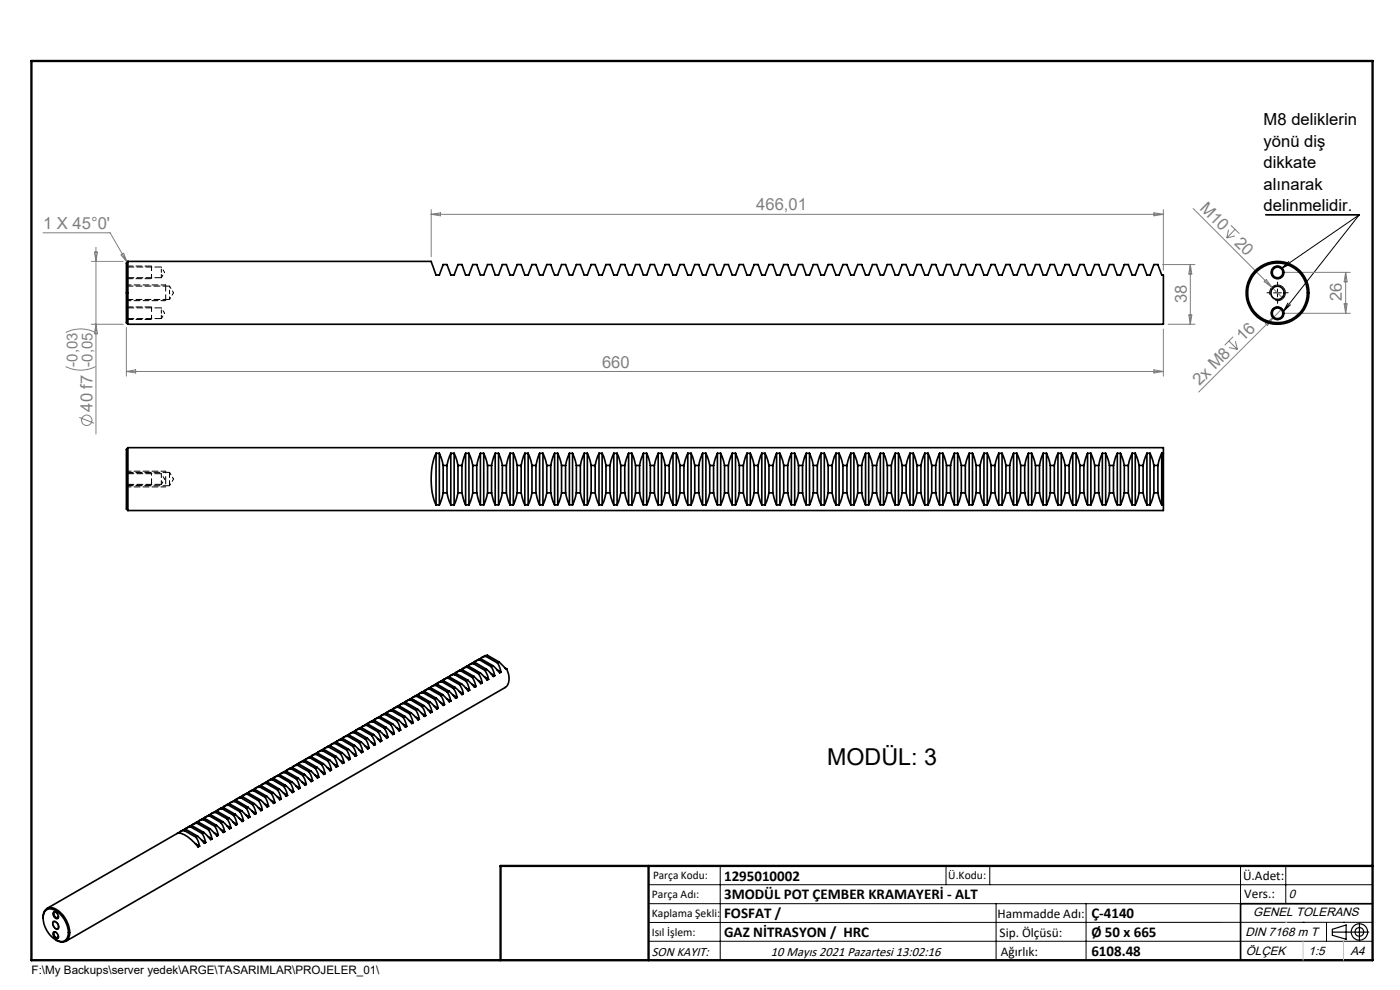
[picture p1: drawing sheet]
<svg xmlns="http://www.w3.org/2000/svg" width="297mm" height="210mm" viewBox="0 0 297 210" stroke-linecap="round" stroke-linejoin="round" font-family="sans-serif">
<g fill="none" stroke="#808080" stroke-width=".21">
<path d="M9.1 49.4h14.3l3.6 6.2M19.4 55.4h6.7M20 53.5h.7l-.3 1.9zM20.4 52.4v39.7M25.7 54.1l.5-.4 .8 1.9zM91.5 44.4v10.1M91.5 45.5h155.3M91.5 45.5l2-.4v.7zM244.8 45.1l2 .4-2 .3zM246.6 56.1h6.9M246.8 44.4v12.9M252.5 56.1v12.7"/>
<path d="M252.5 56.1l.3 2h-.6zM253.1 44.2l19.1 19.1M260.6 48.7l-.4 1.8M261.1 47.8l1.8 1.8M262 50.1l-1.8 .4M262 48.7l-1.8 1.8M268.6 59.3l1.2 1.7-1.6-1.2zM272 57.8h14.5M285.5 57.8v8.7M285.5 57.8l.3 2h-.6zM13.9 77.8a7.2 7.2 0 0 0 6.4 0M13.9 70.5a6.9 6.9 0 0 1 6.4 0"/>
<path d="M19.4 68.8h6.7M20.4 68.8l.3 2h-.7zM26.8 69.5v10.3M26.8 78.8h220M26.8 78.8l2-.4v.7zM244.8 78.4l2 .4-2 .3zM246.8 69.8v10M247.8 68.8h5.7M252.2 66.8h.6l-.3 2zM260.7 72.3l1.8 1.8M260.7 73.7l1.8 .4M261.6 71.4l-1.8 1.8"/>
<path d="M262.1 72.4l.4 1.7M268.4 68.6l1.7-1.2-1.2 1.6zM270.1 67.4l-15.8 15.8M272 65.5l-1.9 1.9M272 66.5h14.5M285.2 64.4h.6l-.3 2.1zM16.8 88.5l3.2 1.3"/>
<circle cx="18.4" cy="89.2" r="1.11"/>
</g>
<g fill="none" stroke="#000" stroke-width=".21">
<path d="M268.5 45.6h19.9M269.7 58.1a1.33 1.33 0 0 1 1.2-1.6 1.33 1.33 0 0 1 1.4 1.4 1.33 1.33 0 0 1-1.6 1.2M273.4 55.5l-1.4 1.4M273.8 56l-1.8 .9M288.4 45.6l-16.4 11.3M288.4 45.6l-16.1 20.4M269.4 62.5a1.67 1.67 0 0 1 1.5-2 1.67 1.67 0 0 1 1.8 1.8 1.67 1.67 0 0 1-2.1 1.4M269.7 66.8a1.34 1.34 0 0 1 1.2-1.7 1.34 1.34 0 0 1 1.5 1.5 1.34 1.34 0 0 1-1.7 1.2M270.2 62.1h1.7M271 61.3v1.7M273.2 64.3l-.9 1.7M273.8 64.7l-1.5 1.3"/>
<path d="M11.3 195.4a1.13 1.13 0 0 1 1 .6 1.13 1.13 0 0 1 0 1.2 1.21 1.21 0 0 1-1-1.8zM11.4 193.5a.9 .9 0 0 1 .8 .4 .9 .9 0 0 1 0 1 .97 .97 0 0 1-.8-1.4zM11.4 197.7a.9 .9 0 0 1 .8 .5 .9 .9 0 0 1 0 .9 .95 .95 0 0 1-.8-1.4zM137.6 187.7h153.6M137.6 191.7h153.6M137.6 199.7h153.6M152.8 183.7v20M200.7 183.7v4M210 183.7v4M211.3 191.7v12M230.4 191.7v12M263.2 183.7v20"/>
<path d="M272.8 183.7v8M276.4 195.6h.1M281.4 195.6v4.1M285 195.6h.1M291.2 195.6l-153.6 .1"/>
</g>
<path d="M35.1 60.5v3.3" fill="none" stroke="#000" stroke-width=".21" stroke-dasharray="1.3 .6" stroke-linecap="butt"/>
<path d="M32.1 56.5v2.6M32.1 65.2v2.6" fill="none" stroke="#000" stroke-width=".21" stroke-dasharray="1.3 .6" stroke-dashoffset=".3" stroke-linecap="butt"/>
<path d="M35.1 102.1v1.2" fill="none" stroke="#000" stroke-width=".21" stroke-dasharray="1.3 .6" stroke-dashoffset=".6" stroke-linecap="butt"/>
<path d="M35.1 99.9v1.7" fill="none" stroke="#000" stroke-width=".21" stroke-dasharray="1.3 .6" stroke-dashoffset=".8" stroke-linecap="butt"/>
<path d="M32.1 102v.9" fill="none" stroke="#000" stroke-width=".21" stroke-dasharray="1.3 .6" stroke-dashoffset=".5" stroke-linecap="butt"/>
<path d="M32.1 100.3v1.3" fill="none" stroke="#000" stroke-width=".21" stroke-dasharray="1.3 .6" stroke-dashoffset=".7" stroke-linecap="butt"/>
<g fill="none" stroke="#000" stroke-width=".25">
<path d="M282.6 197.7h7.8M282.6 197.1l3-.9v3l-3-.8zM288.4 195.8v3.8M106.2 203.7h185"/>
<circle cx="288.4" cy="197.7" r="1.74"/>
<circle cx="288.4" cy="197.7" r=".93"/>
</g>
<path d="M269.4 62.1h-.6M271 60.4v-.5M271 63.8v.6M272.7 62.1h.6" fill="none" stroke="#000" stroke-width=".21" stroke-dasharray="15.2 1.3 1.3 1.3"/>
<path d="M26.8 63.8h8.3M35.1 60.4h-8.3M35.1 99.9h-8.3M26.8 103.3h8.3" fill="none" stroke="#000" stroke-width=".21" stroke-dasharray="1.3 .6" stroke-dashoffset=".3"/>
<path d="M26.8 59.1l.2-.2M27 56.6l-.2-.2M32.1 56.4v.1M26.8 67.8l.2-.2M27 65.3l-.2-.2M32.1 65.1v.1M35.1 60.4v.1M26.8 103l.2-.3M27 100.5l-.2-.2M32.1 101.6v.4M35.1 101.6v.5" fill="none" stroke="#000" stroke-width=".21" stroke-dasharray="1.3 .6"/>
<g fill="none" stroke="#000" stroke-width=".21" stroke-dasharray="1.3 .6" stroke-dashoffset="-.1">
<path d="M26.8 59.1h5.3M27 58.9h7.2M32.1 56.4h-5.3M34.2 56.6h-7.2M26.8 63.5h9.2M26.8 67.8h5.3M27 67.6h7.2M32.1 65.1h-5.3M34.2 65.3h-7.2M36 60.7h-9.2M26.8 103h9.2M26.8 102.9h5.3"/>
<path d="M27 102.7h7.2M32.1 100.3h-5.3M34.2 100.5h-7.2M36 100.2h-9.2"/>
</g>
<g fill="none" stroke="#000" stroke-width=".35">
<path d="M27.1 55.4a1.36 1.36 0 0 0-.3 1.6v11.5l.3 .3M27.1 55.4v13.4M27.1 55.4h64.4l1 2.9h.7l.8-2.2h.8l.8 2.2h.7l.9-2.2h.8l.8 2.2h.7l.8-2.2h.8l.8 2.2h.7l.8-2.2h.9l.8 2.2h.7l.8-2.2h.8l.8 2.2h.7l.8-2.2h.9l.7 2.2h.7l.9-2.2h.8l.8 2.2h.7l.8-2.2h.8l.9 2.2h.6l.8-2.2h.9l.8 2.2h.7l.8-2.2h.8l.8 2.2h.7l.8-2.2h.9l.8 2.2h.6l.9-2.2h.8l.8 2.2h.7l.8-2.2h.8l.9 2.2h.7l.7-2.2h.9l.8 2.2h.7l.8-2.2h.8l.8 2.2h.7l.8-2.2h.9l.8 2.2h.7l.8-2.2h.8l.8 2.2h.7l.8-2.2h.8l.8 2.2h.8l.8-2.2h.8l.8 2.2h.7l.8-2.2h.8l.8 2.2h.7l.8-2.2h.9l.8 2.2h.7l.8-2.2h.8l.8 2.2h.7l.8-2.2h.9l.7 2.2h.8l.8-2.2h.8l.8 2.2h.7l.8-2.2h.9l.7 2.2h.7l.8-2.2h.9l.8 2.2h.7l.8-2.2h.8l.8 2.2h.7l.8-2.2h.9l.8 2.2h.7l.8-2.2h.8l.8 2.2h.7l.8-2.2h.8l.9 2.2h.6l.8-2.2h.9l.8 2.2h.7l.8-2.2h.8l.8 2.2h.7l.8-2.2h.9l.8 2.2h.7l.8-2.2h.8l.8 2.2h.7l.8-2.2h.8l.9 2.2h.7l.7-2.2h.9l.8 2.2h.7l.8-2.2h.8l.8 2.2h.7l.9-2.2h.8l.8 2.2h.7l.8-2.2h.8l.8 2.2h.7l.8-2.2h.9l.8 2.2h.7l.8-2.2h.8l.8 2.2h.7l.8-2.2h.9l.7 2.2h.7l.9-2.2h.8l.8 2.2h.7l.8-2.2h.8l.8 2.2h.7l.8-2.2h.9l.8 2.2h.7l.8-2.2h.8l.8 2.2h.7l.8-2.2h.9l.8 2.2h.6l.9-2.2h.8l.8 2.2h.7l.8-2.2h.8l.9 2.2h.3v10.5h-219.7M27.1 95l-.3 .3v12.7l.3 .3M27.1 95v13.3M27.1 95h219.7v1.2M92.5 96.2a15 15 0 0 0 0 10.9M92.5 96.2h.7M92.5 96.2v10.9M93.2 96.2l.8 2.5M93.2 96.2v10.9M94 98.7h.8"/>
<path d="M94 98.7v5.9M94.8 98.7v5.9M95.6 96.2l-.8 2.5M95.6 96.2h.7M95.6 96.2v10.9M96.3 96.2l.9 2.5M96.3 96.2v10.9M97.2 98.7h.8M97.2 98.7v5.9M98 98.7v5.9M98.8 96.2l-.8 2.5M98.8 96.2h.7"/>
<path d="M98.8 96.2v10.9M99.5 96.2l.8 2.5M99.5 96.2v10.9M100.3 98.7h.8M100.3 98.7v5.9M101.1 98.7v5.9M101.9 96.2l-.8 2.5M101.9 96.2h.7M101.9 96.2v10.9M102.6 96.2l.8 2.5M102.6 96.2v10.9M103.4 98.7h.9"/>
<path d="M103.4 98.7v5.9M104.3 98.7v5.9M105.1 96.2l-.8 2.5M105.1 96.2h.7M105.1 96.2v10.9M105.8 96.2l.8 2.5M105.8 96.2v10.9M106.6 98.7h.8M106.6 98.7v5.9M107.4 98.7v5.9M108.2 96.2l-.8 2.5M108.2 96.2h.7"/>
<path d="M108.2 96.2v10.9M108.9 96.2l.8 2.5M108.9 96.2v10.9M109.7 98.7h.9M109.7 98.7v5.9M110.6 98.7v5.9M111.3 96.2l-.7 2.5M111.3 96.2h.7M111.3 96.2v10.9M112 96.2l.9 2.5M112 96.2v10.9M112.9 98.7h.8"/>
<path d="M112.9 98.7v5.9M113.7 98.7v5.9M114.5 96.2l-.8 2.5M114.5 96.2h.7M114.5 96.2v10.9M115.2 96.2l.8 2.5M115.2 96.2v10.9M116 98.7h.8M116 98.7v5.9M116.8 98.7v5.9M117.7 96.2l-.4 .7-.5 1.8M117.7 96.2h.6"/>
<path d="M117.7 96.2v10.9M118.3 96.2l.8 2.5M118.3 96.2v10.9M119.1 98.7h.9M119.1 98.7v5.9M120 98.7v5.9M120.8 96.2l-.8 2.5M120.8 96.2h.7M120.8 96.2v10.9M121.5 96.2l.8 2.5M121.5 96.2v10.9M122.3 98.7h.8"/>
<path d="M122.3 98.7v5.9M123.1 98.7v5.9M123.9 96.2l-.8 2.5M123.9 96.2h.7M123.9 96.2v10.9M124.6 96.2l.8 2.5M124.6 96.2v10.9M125.4 98.7h.9M125.4 98.7v5.9M126.3 98.7v5.9M127.1 96.2l-.8 2.5M127.1 96.2h.6"/>
<path d="M127.1 96.2v10.9M127.7 96.2l.4 .7 .5 1.8M127.7 96.2v10.9M128.6 98.7h.8M128.6 98.7v5.9M129.4 98.7v5.9M130.2 96.2l-.8 2.5M130.2 96.2h.7M130.2 96.2v10.9M130.9 96.2l.8 2.5M130.9 96.2v10.9M131.7 98.7h.8"/>
<path d="M131.7 98.7v5.9M132.5 98.7v5.9M133.4 96.2l-.9 2.5M133.4 96.2h.7M133.4 96.2v10.9M134.1 96.2l.7 2.5M134.1 96.2v10.9M134.8 98.7h.9M134.8 98.7v5.9M135.7 98.7v5.9M136.5 96.2l-.8 2.5M136.5 96.2h.7"/>
<path d="M136.5 96.2v10.9M137.2 96.2l.8 2.5M137.2 96.2v10.9M138 98.7h.8M138 98.7v5.9M138.8 98.7v5.9M139.6 96.2l-.8 2.5M139.6 96.2h.7M139.6 96.2v10.9M140.3 96.2l.8 2.5M140.3 96.2v10.9M141.1 98.7h.9"/>
<path d="M141.1 98.7v5.9M142 98.7v5.9M142.8 96.2l-.8 2.5M142.8 96.2h.7M142.8 96.2v10.9M143.5 96.2l.8 2.5M143.5 96.2v10.9M144.3 98.7h.8M144.3 98.7v5.9M145.1 98.7v5.9M145.9 96.2l-.8 2.5M145.9 96.2h.7"/>
<path d="M145.9 96.2v10.9M146.6 96.2l.8 2.5M146.6 96.2v10.9M147.4 98.7h.8M147.4 98.7v5.9M148.2 98.7v5.9M149 96.2l-.8 2.5M149 96.2h.8M149 96.2v10.9M149.8 96.2l.8 2.5M149.8 96.2v10.9M150.6 98.7h.8"/>
<path d="M150.6 98.7v5.9M151.4 98.7v5.9M152.2 96.2l-.8 2.5M152.2 96.2h.7M152.2 96.2v10.9M152.9 96.2l.8 2.5M152.9 96.2v10.9M153.7 98.7h.8M153.7 98.7v5.9M154.5 98.7v5.9M155.3 96.2l-.8 2.5M155.3 96.2h.7"/>
<path d="M155.3 96.2v10.9M156 96.2l.8 2.5M156 96.2v10.9M156.8 98.7h.9M156.8 98.7v5.9M157.7 98.7v5.9M158.5 96.2l-.8 2.5M158.5 96.2h.7M158.5 96.2v10.9M159.2 96.2l.8 2.5M159.2 96.2v10.9M160 98.7h.8"/>
<path d="M160 98.7v5.9M160.8 98.7v5.9M161.6 96.2l-.8 2.5M161.6 96.2h.7M161.6 96.2v10.9M162.3 96.2l.8 2.5M162.3 96.2v10.9M163.1 98.7h.9M163.1 98.7v5.9M164 98.7v5.9M164.7 96.2l-.7 2.5M164.7 96.2h.8"/>
<path d="M164.7 96.2v10.9M165.5 96.2l.8 2.5M165.5 96.2v10.9M166.3 98.7h.8M166.3 98.7v5.9M167.1 98.7v5.9M167.9 96.2l-.8 2.5M167.9 96.2h.7M167.9 96.2v10.9M168.6 96.2l.8 2.5M168.6 96.2v10.9M169.4 98.7h.9"/>
<path d="M169.4 98.7v5.9M170.3 98.7v5.9M171 96.2l-.7 2.5M171 96.2h.7M171 96.2v10.9M171.7 96.2l.8 2.5M171.7 96.2v10.9M172.5 98.7h.9M172.5 98.7v5.9M173.4 98.7v5.9M174.2 96.2l-.8 2.5M174.2 96.2h.7"/>
<path d="M174.2 96.2v10.9M174.9 96.2l.8 2.5M174.9 96.2v10.9M175.7 98.7h.8M175.7 98.7v5.9M176.5 98.7v5.9M177.3 96.2l-.3 .7-.5 1.8M177.3 96.2h.7M177.3 96.2v10.9M178 96.2l.8 2.5M178 96.2v10.9M178.8 98.7h.9"/>
<path d="M178.8 98.7v5.9M179.7 98.7v5.9M180.5 96.2l-.8 2.5M180.5 96.2h.7M180.5 96.2v10.9M181.2 96.2l.8 2.5M181.2 96.2v10.9M182 98.7h.8M182 98.7v5.9M182.8 98.7v5.9M183.6 96.2l-.8 2.5M183.6 96.2h.7"/>
<path d="M183.6 96.2v10.9M184.3 96.2l.8 2.5M184.3 96.2v10.9M185.1 98.7h.8M185.1 98.7v5.9M185.9 98.7v5.9M186.8 96.2l-.9 2.5M186.8 96.2h.6M186.8 96.2v10.9M187.4 96.2l.4 .7 .4 1.8M187.4 96.2v10.9M188.2 98.7h.9"/>
<path d="M188.2 98.7v5.9M189.1 98.7v5.9M189.9 96.2l-.8 2.5M189.9 96.2h.7M189.9 96.2v10.9M190.6 96.2l.8 2.5M190.6 96.2v10.9M191.4 98.7h.8M191.4 98.7v5.9M192.2 98.7v5.9M193 96.2l-.8 2.5M193 96.2h.7"/>
<path d="M193 96.2v10.9M193.7 96.2l.8 2.5M193.7 96.2v10.9M194.5 98.7h.9M194.5 98.7v5.9M195.4 98.7v5.9M196.2 96.2l-.8 2.5M196.2 96.2h.7M196.2 96.2v10.9M196.9 96.2l.8 2.5M196.9 96.2v10.9M197.7 98.7h.8"/>
<path d="M197.7 98.7v5.9M198.5 98.7v5.9M199.3 96.2l-.8 2.5M199.3 96.2h.7M199.3 96.2v10.9M200 96.2l.8 2.5M200 96.2v10.9M200.8 98.7h.8M200.8 98.7v5.9M201.6 98.7v5.9M202.5 96.2l-.9 2.5M202.5 96.2h.7"/>
<path d="M202.5 96.2v10.9M203.2 96.2l.7 2.5M203.2 96.2v10.9M203.9 98.7h.9M203.9 98.7v5.9M204.8 98.7v5.9M205.6 96.2l-.8 2.5M205.6 96.2h.7M205.6 96.2v10.9M206.3 96.2l.8 2.5M206.3 96.2v10.9M207.1 98.7h.8"/>
<path d="M207.1 98.7v5.9M207.9 98.7v5.9M208.7 96.2l-.8 2.5M208.7 96.2h.7M208.7 96.2v10.9M209.4 96.2l.9 2.5M209.4 96.2v10.9M210.3 98.7h.8M210.3 98.7v5.9M211.1 98.7v5.9M211.9 96.2l-.8 2.5M211.9 96.2h.7"/>
<path d="M211.9 96.2v10.9M212.6 96.2l.8 2.5M212.6 96.2v10.9M213.4 98.7h.8M213.4 98.7v5.9M214.2 98.7v5.9M215 96.2l-.8 2.5M215 96.2h.7M215 96.2v10.9M215.7 96.2l.8 2.5M215.7 96.2v10.9M216.5 98.7h.9"/>
<path d="M216.5 98.7v5.9M217.4 98.7v5.9M218.2 96.2l-.8 2.5M218.2 96.2h.7M218.2 96.2v10.9M218.9 96.2l.8 2.5M218.9 96.2v10.9M219.7 98.7h.8M219.7 98.7v5.9M220.5 98.7v5.9M221.3 96.2l-.8 2.5M221.3 96.2h.7"/>
<path d="M221.3 96.2v10.9M222 96.2l.8 2.5M222 96.2v10.9M222.8 98.7h.9M222.8 98.7v5.9M223.7 98.7v5.9M224.4 96.2l-.7 2.5M224.4 96.2h.7M224.4 96.2v10.9M225.1 96.2l.9 2.5M225.1 96.2v10.9M226 98.7h.8"/>
<path d="M226 98.7v5.9M226.8 98.7v5.9M227.6 96.2l-.8 2.5M227.6 96.2h.7M227.6 96.2v10.9M228.3 96.2l.8 2.5M228.3 96.2v10.9M229.1 98.7h.8M229.1 98.7v5.9M229.9 98.7v5.9M230.7 96.2l-.8 2.5M230.7 96.2h.7"/>
<path d="M230.7 96.2v10.9M231.4 96.2l.8 2.5M231.4 96.2v10.9M232.2 98.7h.9M232.2 98.7v5.9M233.1 98.7v5.9M233.9 96.2l-.8 2.5M233.9 96.2h.7M233.9 96.2v10.9M234.6 96.2l.8 2.5M234.6 96.2v10.9M235.4 98.7h.8"/>
<path d="M235.4 98.7v5.9M236.2 98.7v5.9M237 96.2l-.3 .7-.5 1.8M237 96.2h.7M237 96.2v10.9M237.7 96.2l.8 2.5M237.7 96.2v10.9M238.5 98.7h.9M238.5 98.7v5.9M239.4 98.7v5.9M240.2 96.2l-.8 2.5M240.2 96.2h.6"/>
<path d="M240.2 96.2v10.9M240.8 96.2l.9 2.5M240.8 96.2v10.9M241.7 98.7h.8M241.7 98.7v5.9M242.5 98.7v5.9M243.3 96.2l-.8 2.5M243.3 96.2h.7M243.3 96.2v10.9M244 96.2l.8 2.5M244 96.2v10.9M244.8 98.7h.8"/>
<path d="M244.8 98.7v5.9M245.6 98.7v5.9M246.5 96.2l-.9 2.5M246.5 96.2h.3M246.5 96.2v10.9M246.8 96.2v10.9M92.5 107.1h.7M94 104.6l-.8 2.5M94 104.6h.8M94.8 104.6l.8 2.5M95.6 107.1h.7M97.2 104.6l-.9 2.5"/>
<path d="M97.2 104.6h.8M98 104.6l.8 2.5M98.8 107.1h.7M100.3 104.6l-.8 2.5M100.3 104.6h.8M101.1 104.6l.8 2.5M101.9 107.1h.7M103.4 104.6l-.8 2.5M103.4 104.6h.9M104.3 104.6l.8 2.5M105.1 107.1h.7M106.6 104.6l-.8 2.5"/>
<path d="M106.6 104.6h.8M107.4 104.6l.8 2.5M108.2 107.1h.7M109.7 104.6l-.8 2.5M109.7 104.6h.9M110.6 104.6l.7 2.5M111.3 107.1h.7M112.9 104.6l-.9 2.5M112.9 104.6h.8M113.7 104.6l.8 2.5M114.5 107.1h.7M116 104.6l-.8 2.5"/>
<path d="M116 104.6h.8M116.8 104.6l.5 1.8 .4 .7M117.7 107.1h.6M119.1 104.6l-.8 2.5M119.1 104.6h.9M120 104.6l.8 2.5M120.8 107.1h.7M122.3 104.6l-.8 2.5M122.3 104.6h.8M123.1 104.6l.8 2.5M123.9 107.1h.7M125.4 104.6l-.8 2.5"/>
<path d="M125.4 104.6h.9M126.3 104.6l.8 2.5M127.1 107.1h.6M128.6 104.6l-.5 1.8-.4 .7M128.6 104.6h.8M129.4 104.6l.8 2.5M130.2 107.1h.7M131.7 104.6l-.8 2.5M131.7 104.6h.8M132.5 104.6l.9 2.5M133.4 107.1h.7M134.8 104.6l-.7 2.5"/>
<path d="M134.8 104.6h.9M135.7 104.6l.8 2.5M136.5 107.1h.7M138 104.6l-.8 2.5M138 104.6h.8M138.8 104.6l.8 2.5M139.6 107.1h.7M141.1 104.6l-.8 2.5M141.1 104.6h.9M142 104.6l.8 2.5M142.8 107.1h.7M144.3 104.6l-.8 2.5"/>
<path d="M144.3 104.6h.8M145.1 104.6l.8 2.5M145.9 107.1h.7M147.4 104.6l-.8 2.5M147.4 104.6h.8M148.2 104.6l.8 2.5M149 107.1h.8M150.6 104.6l-.8 2.5M150.6 104.6h.8M151.4 104.6l.8 2.5M152.2 107.1h.7M153.7 104.6l-.8 2.5"/>
<path d="M153.7 104.6h.8M154.5 104.6l.8 2.5M155.3 107.1h.7M156.8 104.6l-.8 2.5M156.8 104.6h.9M157.7 104.6l.8 2.5M158.5 107.1h.7M160 104.6l-.8 2.5M160 104.6h.8M160.8 104.6l.8 2.5M161.6 107.1h.7M163.1 104.6l-.8 2.5"/>
<path d="M163.1 104.6h.9M164 104.6l.7 2.5M164.7 107.1h.8M166.3 104.6l-.8 2.5M166.3 104.6h.8M167.1 104.6l.8 2.5M167.9 107.1h.7M169.4 104.6l-.8 2.5M169.4 104.6h.9M170.3 104.6l.7 2.5M171 107.1h.7M172.5 104.6l-.8 2.5"/>
<path d="M172.5 104.6h.9M173.4 104.6l.8 2.5M174.2 107.1h.7M175.7 104.6l-.8 2.5M175.7 104.6h.8M176.5 104.6l.5 1.8 .3 .7M177.3 107.1h.7M178.8 104.6l-.8 2.5M178.8 104.6h.9M179.7 104.6l.8 2.5M180.5 107.1h.7M182 104.6l-.8 2.5"/>
<path d="M182 104.6h.8M182.8 104.6l.8 2.5M183.6 107.1h.7M185.1 104.6l-.8 2.5M185.1 104.6h.8M185.9 104.6l.9 2.5M186.8 107.1h.6M188.2 104.6l-.4 1.8-.4 .7M188.2 104.6h.9M189.1 104.6l.8 2.5M189.9 107.1h.7M191.4 104.6l-.8 2.5"/>
<path d="M191.4 104.6h.8M192.2 104.6l.8 2.5M193 107.1h.7M194.5 104.6l-.8 2.5M194.5 104.6h.9M195.4 104.6l.8 2.5M196.2 107.1h.7M197.7 104.6l-.8 2.5M197.7 104.6h.8M198.5 104.6l.8 2.5M199.3 107.1h.7M200.8 104.6l-.8 2.5"/>
<path d="M200.8 104.6h.8M201.6 104.6l.9 2.5M202.5 107.1h.7M203.9 104.6l-.7 2.5M203.9 104.6h.9M204.8 104.6l.8 2.5M205.6 107.1h.7M207.1 104.6l-.8 2.5M207.1 104.6h.8M207.9 104.6l.8 2.5M208.7 107.1h.7M210.3 104.6l-.9 2.5"/>
<path d="M210.3 104.6h.8M211.1 104.6l.8 2.5M211.9 107.1h.7M213.4 104.6l-.8 2.5M213.4 104.6h.8M214.2 104.6l.8 2.5M215 107.1h.7M216.5 104.6l-.8 2.5M216.5 104.6h.9M217.4 104.6l.8 2.5M218.2 107.1h.7M219.7 104.6l-.8 2.5"/>
<path d="M219.7 104.6h.8M220.5 104.6l.8 2.5M221.3 107.1h.7M222.8 104.6l-.8 2.5M222.8 104.6h.9M223.7 104.6l.7 2.5M224.4 107.1h.7M226 104.6l-.9 2.5M226 104.6h.8M226.8 104.6l.8 2.5M227.6 107.1h.7M229.1 104.6l-.8 2.5"/>
<path d="M229.1 104.6h.8M229.9 104.6l.8 2.5M230.7 107.1h.7M232.2 104.6l-.8 2.5M232.2 104.6h.9M233.1 104.6l.8 2.5M233.9 107.1h.7M235.4 104.6l-.8 2.5M235.4 104.6h.8M236.2 104.6l.5 1.8 .3 .7M237 107.1h.7M238.5 104.6l-.8 2.5"/>
<path d="M238.5 104.6h.9M239.4 104.6l.8 2.5M240.2 107.1h.6M241.7 104.6l-.9 2.5M241.7 104.6h.8M242.5 104.6l.8 2.5M243.3 107.1h.7M244.8 104.6l-.8 2.5M244.8 104.6h.8M245.6 104.6l.9 2.5M246.5 107.1h.3M246.8 107.1v1.2h-219.7"/>
<path d="M101.7 140l-1.3 .5M101.7 140l2.5 1.4M102.1 139.8h-.3l-1 .5M102.1 139.8l-.4 .2M102.1 139.8l2.5 1.4M103.1 139.2l-.5 .1-.9 .5M103.1 139.2l2.5 1.4M103.4 139l-.5 .1-.8 .4M103.4 139l-.3 .2M103.4 139l2.5 1.4M67.5 159.8l-.6 .1-.8 .4M67.5 159.8l-.4 .2"/>
<path d="M67.5 159.8l2.4 1.4M68.4 159.2l-.5 .1-.8 .5M68.4 159.2l2.5 1.4M68.8 159l-.6 .1-.7 .4M68.8 159l-.4 .2M68.8 159l2.5 1.4M69.7 158.5l-1.3 .5M69.7 158.5l2.5 1.4M70.1 158.2l-.6 .1-.7 .5M70.1 158.2l-.4 .3M70.1 158.2l2.5 1.5M71.1 157.7l-1.4 .5"/>
<path d="M71.1 157.7l2.5 1.4M71.4 157.5h-.5l-.8 .5M71.4 157.5l-.3 .2M71.4 157.5l2.5 1.4M72.2 159.9l.8 1.9M72.4 156.9l-1.3 .6M72.4 156.9l2.5 1.5M72.6 159.7l1.4 1.5 .3-.2M72.6 159.7l-.4 .2M72.8 156.7h-.3l-1 .5M72.8 156.7l-.4 .2M72.8 156.7l2.4 1.4"/>
<path d="M73.6 159.1l.7 1.9M73.8 156.2h-.6l-.8 .5M73.8 156.2l2.4 1.4M73.9 158.9l1.5 1.5 .2-.1M73.9 158.9l-.3 .2M74.1 156l-.3-.1-1 .5M74.1 156l-.3 .2M74.1 156l2.5 1.4M74.8 159.7l.8 .6M74.9 158.4l.7 1.9M75.1 155.4l-.5 .1-.8 .5M75.1 155.4l2.4 1.4"/>
<path d="M75.2 158.1l1.5 1.6 .3-.2M75.2 158.1l-.3 .3M75.5 155.2h-.6l-.8 .5M75.5 155.2l-.4 .2M75.5 155.2l2.4 1.4M76.1 159l.9 .5M76.2 157.6l.8 1.9M76.4 154.6l-1.3 .6M76.4 154.6l2.5 1.4M76.6 157.4l1.4 1.5 .3-.2M76.6 157.4l-.4 .2M76.8 154.4l-.6 .1-.7 .4"/>
<path d="M76.8 154.4l-.4 .2M76.8 154.4l2.4 1.4M77.4 158.2l.9 .5M77.5 156.8l.4 .6 .4 1.3M77.8 153.8l-1.4 .6M77.8 153.8l2.4 1.4M77.9 156.6l1.4 1.5 .3-.2M77.9 156.6l-.4 .2M78.1 153.6l-.6 .1-.7 .5M78.1 153.6l-.3 .2M78.1 153.6l2.5 1.5M78.8 157.4l.8 .5"/>
<path d="M78.9 156l.6 1.3 .1 .6M79.1 153.1l-1.3 .5M79.1 153.1l2.5 1.4M79.2 155.8l1.5 1.5 .3-.1M79.2 155.8l-.3 .2M79.4 152.9h-.5l-.8 .5M79.4 152.9l-.3 .2M79.4 152.9l2.5 1.4M80.1 156.7l.9 .5M80.2 155.2l.8 2M80.4 152.3l-.5 .1-.8 .5M80.4 152.3l2.5 1.4"/>
<path d="M80.6 155.1l1.4 1.5 .3-.2M80.6 155.1l-.4 .1M80.8 152.1h-.3l-1.1 .5M80.8 152.1l-.4 .2M80.8 152.1l2.5 1.4M81.4 155.9l.9 .5M81.6 154.5l.7 1.9M81.7 151.5l-.5 .1-.8 .5M81.7 151.5l2.5 1.5M81.9 154.3l1.4 1.5 .3-.2M81.9 154.3l-.3 .2M82.1 151.3l-.6 .1-.7 .4"/>
<path d="M82.1 151.3l-.4 .2M82.1 151.3l2.5 1.4M82.8 155.1l.8 .5M82.9 153.7l.7 1.9M83.1 150.8l-1.4 .5M83.1 150.8l2.4 1.4M83.3 153.5l1.4 1.5 .3-.1M83.3 153.5l-.4 .2M83.4 150.6h-.5l-.8 .5M83.4 150.6l-.3 .2M83.4 150.6l2.5 1.4M84.1 154.4l.9 .5"/>
<path d="M84.2 153l.4 .5 .4 1.4M84.4 150l-1.3 .6M84.4 150l2.5 1.4M84.6 152.7l1.4 1.6 .3-.2M84.6 152.7l-.4 .3M84.8 149.8l-.6 .1-.7 .4M84.8 149.8l-.4 .2M84.8 149.8l2.4 1.4M85.4 153.6l.9 .5M85.5 152.2l.8 1.9M85.8 149.2l-.6 .1-.8 .5M85.8 149.2l2.4 1.5"/>
<path d="M85.9 152l1.4 1.5 .3-.2M85.9 152l-.4 .2M86.1 149l-.6 .1-.7 .4M86.1 149l-.3 .2M86.1 149l2.5 1.5M86.8 152.8l.8 .5M86.9 151.4l.7 1.9M87.1 148.4l-.5 .1-.8 .5M87.1 148.4l2.4 1.5M87.2 151.2l1.5 1.5 .3-.1M87.2 151.2l-.3 .2M87.5 148.3l-.4-.1-1 .6"/>
<path d="M87.5 148.3l-.4 .1M87.5 148.3l2.4 1.4M88.1 152l.9 .6M88.2 150.7l.8 1.9M88.4 147.7l-.5 .1-.8 .5M88.4 147.7l2.5 1.4M88.6 150.5l1.4 1.5 .3-.2M88.6 150.5l-.4 .2M88.8 147.5l-.6 .1-.7 .4M88.8 147.5l-.4 .2M88.8 147.5l2.4 1.4M89.4 151.3l.9 .5"/>
<path d="M89.5 149.9l.4 .6 .4 1.3M89.7 146.9l-1.3 .6M89.7 146.9l2.5 1.4M89.9 149.7l1.4 1.5 .4-.2M89.9 149.7l-.4 .2M90.1 146.7l-.6 .1-.7 .4M90.1 146.7l-.4 .2M90.1 146.7l2.5 1.4M90.8 150.5l.9 .5M90.9 149.1l.8 1.9M91.1 146.1l-1.4 .6M91.1 146.1l2.5 1.5"/>
<path d="M91.2 148.9l1.5 1.5 .3-.2M91.2 148.9l-.3 .2M91.4 145.9l-.5 .1-.8 .5M91.4 145.9l-.3 .2M91.4 145.9l2.5 1.4M92.1 149.7l.9 .5M92.2 148.3l.8 1.9M92.4 145.4l-.5 .1-.8 .4M92.4 145.4l2.5 1.4M92.6 148.1l1.4 1.5 .3-.1M92.6 148.1l-.4 .2M92.8 145.2h-.6l-.8 .5"/>
<path d="M92.8 145.2l-.4 .2M92.8 145.2l2.5 1.4M93.4 149l.9 .5M93.6 147.6l.7 1.9M93.7 144.6l-1.3 .6M93.7 144.6l2.5 1.4M93.9 147.3l1.4 1.6 .3-.2M93.9 147.3l-.3 .3M94.1 144.4h-.3l-1 .5M94.1 144.4l-.4 .2M94.1 144.4l2.5 1.4M94.8 148.2l.8 .5"/>
<path d="M94.9 146.8l.7 1.9M95.1 143.9h-.5l-.9 .5M95.1 143.9l2.4 1.4M95.3 146.6l1.4 1.5 .3-.2M95.3 146.6l-.4 .2M95.4 143.6l-.5 .1-.8 .4M95.4 143.6l-.3 .3M95.4 143.6l2.5 1.5M96.1 147.4l.9 .5M96.2 146l.4 .6 .4 1.3M96.4 143.1h-.5l-.8 .5M96.4 143.1l2.5 1.4"/>
<path d="M96.6 145.8l1.4 1.5 .3-.1M96.6 145.8l-.4 .2M96.8 142.9h-.6l-.7 .5M96.8 142.9l-.4 .2M96.8 142.9l2.4 1.4M97.4 146.7l.9 .5M97.5 145.3l.6 1.2 .2 .7M97.8 142.3l-.6 .1-.8 .5M97.8 142.3l2.4 1.4M97.9 145.1l1.4 1.5 .3-.2M97.9 145.1l-.4 .2M98.1 142.1l-.6 .1-.7 .4"/>
<path d="M98.1 142.1l-.3 .2M98.1 142.1l2.5 1.4M98.8 145.9l.8 .5M98.9 144.5l.7 1.9M99.1 141.5l-.5 .1-.8 .5M99.1 141.5l2.4 1.4M99.2 144.3l1.5 1.5 .3-.2M99.2 144.3l-.3 .2M99.4 141.3l-.5 .1-.8 .4M99.4 141.3l-.3 .2M99.4 141.3l2.5 1.5M100.1 145.1l.9 .5"/>
<path d="M100.2 143.7l.8 1.9M100.4 140.7l-1.3 .6M100.4 140.7l2.5 1.5M100.6 143.5l1.4 1.5 .3-.2M100.6 143.5l-.4 .2M100.8 140.5h-.4l-1 .6M100.8 140.5l-.4 .2M100.8 140.5l2.4 1.5M101.4 144.3l.9 .5M101.5 142.9l.8 1.9M101.9 142.8l1.4 1.4 .3-.1M101.9 142.8l-.4 .1"/>
<path d="M102.8 143.6l.8 .5M102.9 142.2l.7 1.9M103.2 142l1.5 1.5 .3-.2M103.2 142l-.3 .2M104.1 142.8l.9 .5M104.2 141.4l.8 1.9M104.6 141.2l1.4 1.5 .3-.2M104.6 141.2l-.4 .2M105.4 142.1l.9 .4M105.6 140.6l.7 1.9M105.9 140.4l1.5 1.5h.1M105.9 140.4l-.3 .2"/>
<path d="M107.1 141.6l.4 .3M107.5 141.9a3.2 3.2 0 0 1-.3 3.9l-93.2 53.9M39.1 176.2h-.5l-.9 .5M39.1 176.2l2.5 1.4M39.5 176h-.6l-.8 .5M39.5 176l-.4 .2M39.5 176l2.4 1.4M40.4 175.4l-1.3 .6M40.4 175.4l2.5 1.4M40.8 175.2l-.6 .1-.7 .4M40.8 175.2l-.4 .2M40.8 175.2l2.5 1.4"/>
<path d="M41.5 179l.8 .5M41.6 177.6l.3 .5 .4 1.4M41.8 174.6l-1.4 .6M41.8 174.6l2.4 1.4M41.9 177.4l1.5 1.5 .2-.2M41.9 177.4l-.3 .2M42.1 174.4l-.5 .1-.8 .4M42.1 174.4l-.3 .2M42.1 174.4l2.5 1.4M42.3 179.5l-.3 .2a6.8 6.8 0 0 0-4.1-3l-28 16M42.8 178.2l.8 .5M42.9 176.8l.7 1.9"/>
<path d="M43.1 173.8l-.5 .1-.8 .5M43.1 173.8l2.5 1.5M43.3 176.6l1.4 1.5 .3-.2M43.3 176.6l-.4 .2M43.5 173.6l-.6 .1-.8 .5M43.5 173.6l-.4 .2M43.5 173.6l2.4 1.5M44.1 177.4l.9 .5M44.2 176l.8 1.9M44.4 173.1l-.5 .1-.8 .4M44.4 173.1l2.5 1.4M44.6 175.8l1.4 1.5 .3-.1"/>
<path d="M44.6 175.8l-.4 .2M44.8 172.9h-.4l-.9 .5M44.8 172.9l-.4 .2M44.8 172.9l2.5 1.4M45.4 176.7l.9 .5M45.6 175.3l.7 1.9M45.8 172.3l-.5 .1-.9 .5M45.8 172.3l2.4 1.4M45.9 175.1l1.4 1.5 .4-.2M45.9 175.1l-.3 .2M46.1 172.1l-.6 .1-.7 .4M46.1 172.1l-.3 .2"/>
<path d="M46.1 172.1l2.5 1.4M46.8 175.9l.9 .5M46.9 174.5l.3 .6 .5 1.3M47.1 171.5l-1.3 .6M47.1 171.5l2.5 1.5M47.3 174.3l1.4 1.5 .3-.2M47.3 174.3l-.4 .2M47.4 171.3l-.5 .1-.8 .4M47.4 171.3l-.3 .2M47.4 171.3l2.5 1.4M48.1 175.1l.9 .5M48.2 173.7l.8 1.9"/>
<path d="M48.4 170.8l-1.3 .5M48.4 170.8l2.5 1.4M48.6 173.5l1.4 1.5 .3-.1M48.6 173.5l-.4 .2M48.8 170.6h-.6l-.7 .5M48.8 170.6l-.4 .2M48.8 170.6l2.5 1.4M49.5 174.4l.8 .5M49.6 173l.7 1.9M49.8 170l-.6 .1-.8 .5M49.8 170l2.4 1.4M49.9 172.7l1.5 1.6 .2-.2"/>
<path d="M49.9 172.7l-.3 .3M50.1 169.8l-.5 .1-.8 .4M50.1 169.8l-.3 .2M50.1 169.8l2.5 1.4M50.8 173.6l.8 .5M50.9 172.2l.7 1.9M51.1 169.2l-1.3 .6M51.1 169.2l2.5 1.5M51.3 172l1.4 1.5 .3-.2M51.3 172l-.4 .2M51.5 169h-.4l-1 .5M51.5 169l-.4 .2"/>
<path d="M51.5 169l2.4 1.5M52.1 172.8l.9 .5M52.2 171.4l.8 1.9M52.4 168.4l-1.3 .6M52.4 168.4l2.5 1.5M52.6 171.2l1.4 1.5 .3-.1M52.6 171.2l-.4 .2M52.8 168.3l-.3-.1-1 .6M52.8 168.3l-.4 .1M52.8 168.3l2.4 1.4M53.4 172l.9 .6M53.6 170.7l.3 .5 .4 1.4"/>
<path d="M53.8 167.7l-.5 .1-.9 .5M53.8 167.7l2.4 1.4M53.9 170.5l1.5 1.5 .2-.2M53.9 170.5l-.3 .2M54.1 167.5l-.5 .1-.8 .4M54.1 167.5l-.3 .2M54.1 167.5l2.5 1.4M54.8 171.3l.8 .5M54.9 169.9l.6 1.2 .1 .7M55.1 166.9l-.5 .1-.8 .5M55.1 166.9l2.5 1.4M55.2 169.7l1.5 1.5 .3-.2"/>
<path d="M55.2 169.7l-.3 .2M55.5 166.7l-.6 .1-.8 .4M55.5 166.7l-.4 .2M55.5 166.7l2.4 1.4M56.1 170.5l.9 .5M56.2 169.1l.8 1.9M56.4 166.1l-.5 .2-.8 .4M56.4 166.1l2.5 1.5M56.6 168.9l1.4 1.5 .3-.2M56.6 168.9l-.4 .2M56.8 165.9l-.6 .1-.7 .5M56.8 165.9l-.4 .2"/>
<path d="M56.8 165.9l2.5 1.5M57.4 169.7l.9 .5M57.6 168.3l.7 1.9M57.7 165.4l-1.3 .5M57.7 165.4l2.5 1.4M57.9 168.1l1.4 1.5 .4-.1M57.9 168.1l-.3 .2M58.1 165.2h-.6l-.7 .5M58.1 165.2l-.4 .2M58.1 165.2l2.5 1.4M58.8 169l.9 .5M58.9 167.6l.8 1.9"/>
<path d="M59.1 164.6l-1.4 .6M59.1 164.6l2.5 1.4M59.3 167.4l1.4 1.5 .3-.2M59.3 167.4l-.4 .2M59.4 164.4h-.3l-1 .5M59.4 164.4l-.3 .2M59.4 164.4l2.5 1.4M60.1 168.2l.9 .5M60.2 166.8l.8 1.9M60.4 163.9h-.5l-.8 .5M60.4 163.9l2.5 1.4M60.6 166.6l1.4 1.5 .3-.2"/>
<path d="M60.6 166.6l-.4 .2M60.8 163.6l-.6 .1-.7 .4M60.8 163.6l-.4 .3M60.8 163.6l2.5 1.5M61.5 167.5l.8 .4M61.6 166l.7 1.9M61.8 163.1l-.6 .1-.8 .4M61.8 163.1l2.4 1.4M61.9 165.8l1.5 1.5 .2-.1M61.9 165.8l-.3 .2M62.1 162.9h-.5l-.8 .5M62.1 162.9l-.3 .2"/>
<path d="M62.1 162.9l2.5 1.4M62.8 166.7l.8 .5M62.9 165.3l.7 1.9M63.1 162.3l-1.3 .6M63.1 162.3l2.4 1.4M63.3 165.1l1.4 1.5 .3-.2M63.3 165.1l-.4 .2M63.5 162.1l-.6 .1-.8 .4M63.5 162.1l-.4 .2M63.5 162.1l2.4 1.4M64.1 165.9l.9 .5M64.2 164.5l.8 1.9"/>
<path d="M64.4 161.5l-1.3 .6M64.4 161.5l2.5 1.5M64.6 164.3l1.4 1.5 .3-.2M64.6 164.3l-.4 .2M64.8 161.3l-.6 .1-.7 .4M64.8 161.3l-.4 .2M64.8 161.3l2.4 1.5M65.4 165.1l.9 .5M65.5 163.7l.8 1.9M65.8 160.8l-1.4 .5M65.8 160.8l2.4 1.4M65.9 163.5l1.4 1.5 .3-.1"/>
<path d="M65.9 163.5l-.4 .2M66.1 160.6l-.3-.1-1 .6M66.1 160.6l-.3 .2M66.1 160.6l2.5 1.4M66.8 164.4l.8 .5M66.9 163l.6 1.2 .1 .7M67.1 160l-.5 .1-.8 .5M67.1 160l2.5 1.4M67.2 162.8l1.5 1.5 .3-.2M67.2 162.8l-.3 .2M68.1 163.6l.9 .5M68.2 162.2l.8 1.9"/>
<path d="M68.6 162l1.4 1.5 .3-.2M68.6 162l-.4 .2M69.4 162.8l.9 .5M69.6 161.4l.7 1.9M69.9 161.2l1.4 1.5 .3-.1M69.9 161.2l-.3 .2M70.8 162.1l.8 .5M70.9 160.6l.7 2M71.3 160.4l1.4 1.6 .3-.2M71.3 160.4l-.4 .2M72.1 161.3l.9 .5M73.4 160.5l.9 .5"/>
<path d="M9.1 194.7a1.8 1.8 0 0 1 .9-2 1.8 1.8 0 0 1 2.2 .4 5.6 5.6 0 0 1 2.4 5.9 1.76 1.76 0 0 1-2.8 .4M9.5 193.3a1.72 1.72 0 0 1 2.5 0 5.4 5.4 0 0 1 2.3 5.6 1.62 1.62 0 0 1-2.7 .3 5.3 5.3 0 0 1-2.3-5.6zM11.3 195.6a.83 .83 0 0 1 .9 .2 .83 .83 0 0 1 .2 .8l-.1 .3a.91 .91 0 0 1-1.1-1.1zM11.4 193.5a.9 .9 0 0 1 .8 .4 .9 .9 0 0 1 0 1 .97 .97 0 0 1-.8-1.4zM11.4 197.7a.9 .9 0 0 1 .8 .5 .9 .9 0 0 1 0 .9 .95 .95 0 0 1-.8-1.4zM11.9 193.5h-.2a.69 .69 0 0 0-.2 .8 .69 .69 0 0 0 .8 .4l.1-.3M11.9 197.8l-.2-.1a.68 .68 0 0 0-.3 .8 .68 .68 0 0 0 .6 .5l.4-.3M291.2 191.7h-28v12"/>
<circle cx="271" cy="57.8" r="1.34"/>
<circle cx="271" cy="57.8" r="1.13"/>
<circle cx="271" cy="62.1" r="1.42"/>
<circle cx="271" cy="66.5" r="1.34"/>
<circle cx="271" cy="66.5" r="1.13"/>
<circle cx="271" cy="62.1" r="6.7"/>
<circle cx="271" cy="62.1" r="6.3"/>
</g>
<path d="M6.7 12.9h284.5v190.8h-284.5zM137.6 183.7v20M291.2 183.7h-185v20" fill="none" stroke="#000" stroke-width=".5"/>
<path d="M276.4 199.7v4M285 199.7v4" fill="none" stroke="#c0c0c0" stroke-width=".21"/>
<path d="M272.8 195.6h.1" fill="none" stroke="#c0c0c0" stroke-width=".25"/>
<path d="M34.2 58.9l.7-1.1M34.9 57.8l-.7-1.2M34.2 67.6l.7-1.2M34.9 66.4l-.7-1.1M36 62.1v-1.4M36 63.5v-1.4M34.2 102.7l.7-1.1M34.9 101.6l-.7-1.1" fill="none" stroke="#000" stroke-width=".21" stroke-dasharray="1.3 .6" stroke-dashoffset=".7"/>
<path d="M27 57.8v-1.2M27 58.9v-1.1M34.2 57.8v-1.2M34.2 58.9v-1.1M27 66.4v-1.1M27 67.6v-1.2M34.2 66.4v-1.1M34.2 67.6v-1.2" fill="none" stroke="#000" stroke-width=".21" stroke-dasharray="1.3 .6" stroke-dashoffset=".6"/>
<path d="M36 63.5l.8-1.4M36.8 62.1l-.8-1.4M36 103l.8-1.4M36.8 101.6l-.8-1.4" fill="none" stroke="#000" stroke-width=".21" stroke-dasharray="1.3 .6" stroke-dashoffset=".8"/>
<path d="M27 102.7v-2.2M34.2 102.7v-2.2" fill="none" stroke="#000" stroke-width=".21" stroke-dasharray="1.3 .6" stroke-dashoffset=".5"/>
<path d="M36 103v-2.8" fill="none" stroke="#000" stroke-width=".21" stroke-dasharray="1.3 .6" stroke-dashoffset=".2"/>
<text font-size="4.9" x="175.5" y="162.3">MODÜL: 3</text>
<g font-size="3.5">
<text x="268.1" y="26.6">M8 deliklerin</text>
<text x="268.1" y="31.1">yönü diş</text>
<text x="268.1" y="35.7">dikkate</text>
<text x="268.1" y="40.2">alınarak</text>
<text x="268.1" y="44.7">delinmelidir.</text>
</g>
<g font-size="3.5" fill="#808080">
<text x="160.4" y="44.6">466,01</text>
<text x="254.4" y="44.3" transform="rotate(45 254.4 44.3)">M10</text>
<text x="9.1" y="48.6">1 X 45°0'</text>
<text x="261.7" y="51.7" transform="rotate(45 261.7 51.7)">20</text>
<text x="251.7" y="64.3" transform="rotate(-90 251.7 64.3)">38</text>
<text x="284.7" y="63.9" transform="rotate(-90 284.7 63.9)">26</text>
<text x="127.7" y="78">660</text>
<text x="263.8" y="72.6" transform="rotate(-45 263.8 72.6)">16</text>
<text x="254.5" y="81.9" transform="rotate(-45 254.5 81.9)">2x M8</text>
<text x="19.6" y="87.3" transform="rotate(-90 19.6 87.3)">40 f7 -0,05</text>
</g>
<text font-size="3.2" fill="#808080" x="16.4" y="77.7" transform="rotate(-90 16.4 77.7)">-0,03</text>
<g font-size="3.2">
<text x="153.6" y="190.8">3MODÜL POT ÇEMBER KRAMAYERİ - ALT</text>
<text x="153.6" y="186.8">1295010002</text>
<text x="153.6" y="194.8">FOSFAT /</text>
<text x="231.5" y="194.8">Ç-4140</text>
<text x="153.6" y="198.8">GAZ NİTRASYON / HRC</text>
<text x="231.5" y="198.7">Ø 50 x 665</text>
<text x="231.5" y="202.8">6108.48</text>
</g>
<g font-size="2.8">
<text x="263.7" y="186.7">Ü.Adet:</text>
<text x="263.9" y="190.5">Vers.:</text>
<text x="211.6" y="194.8">Hammadde Adı:</text>
<text x="138.3" y="202.8">SON KAYIT:</text>
<text x="163.6" y="202.8">10 Mayıs 2021 Pazartesi 13:02:16</text>
<text x="212.1" y="198.7">Sip. Ölçüsü:</text>
<text x="212.3" y="202.7">Ağırlık:</text>
</g>
<g font-size="2.6">
<text x="273.4" y="190.4">0</text>
<text x="265.9" y="194.4">GENEL TOLERANS</text>
<text x="264.2" y="198.5">DIN 7168 m T</text>
<text x="264.3" y="202.6">ÖLÇEK</text>
<text x="277.6" y="202.6">1:5</text>
<text x="286.5" y="202.6">A4</text>
</g>
<g font-size="2.5">
<text x="138.3" y="190.5">Parça Adı:</text>
<text x="138.5" y="186.5">Parça Kodu:</text>
<text x="201.2" y="186.5">Ü.Kodu:</text>
<text x="138.3" y="194.5">Kaplama Şekli:</text>
<text x="138.3" y="198.6">Isıl İşlem:</text>
<text x="6.7" y="206.7">F:\My Backups\server yedek\ARGE\TASARIMLAR\PROJELER_01\</text>
</g>
</svg>
